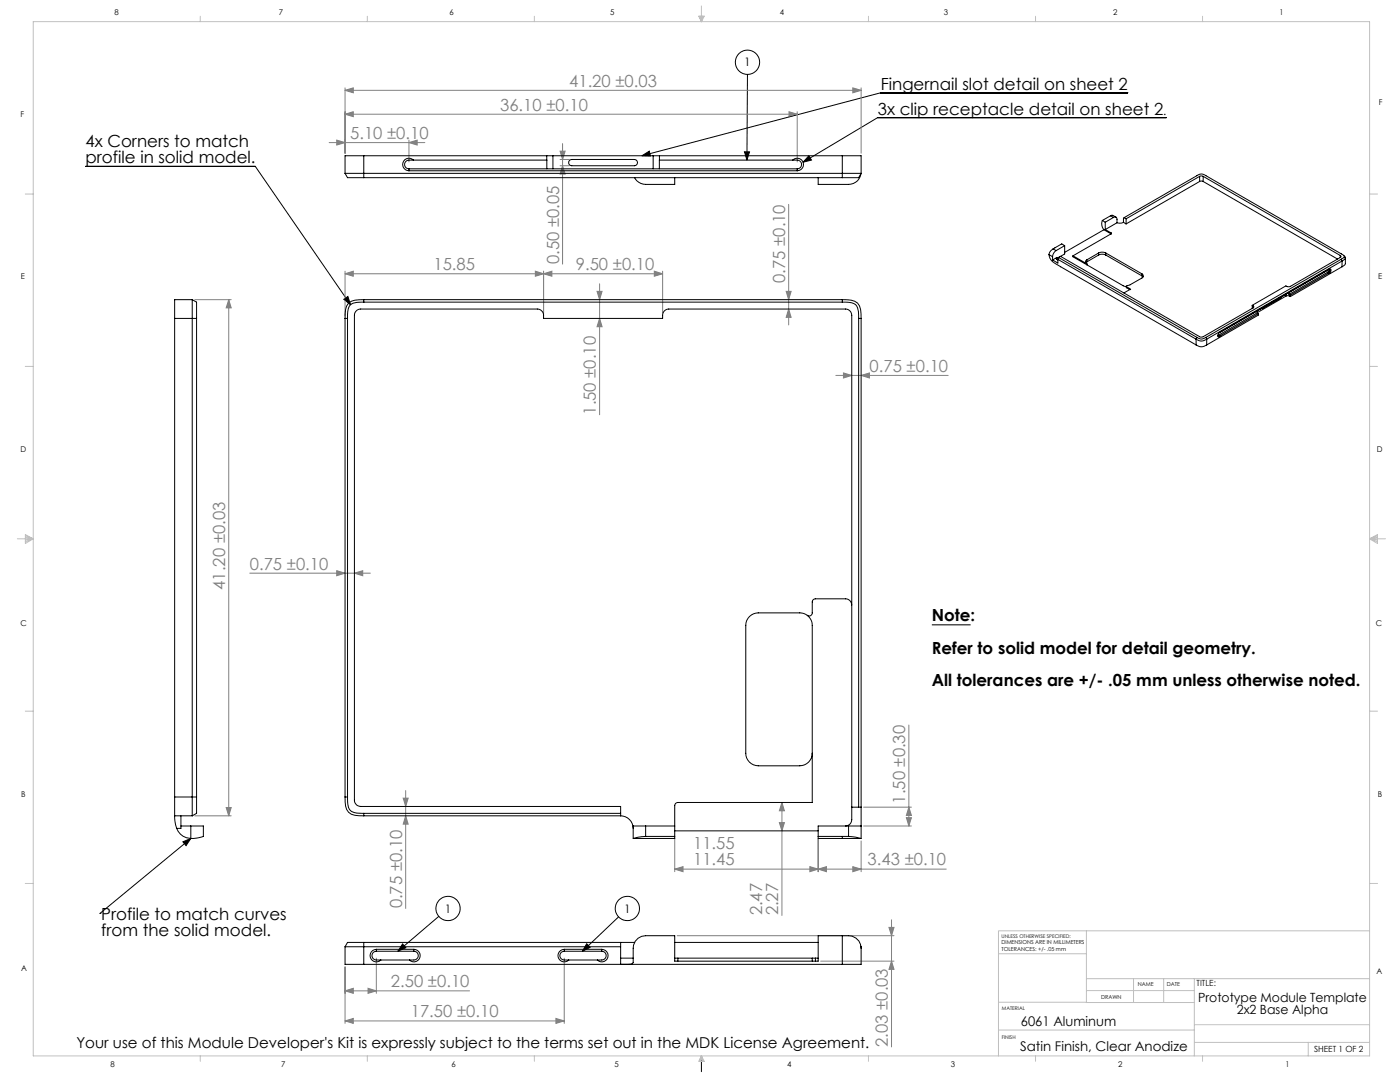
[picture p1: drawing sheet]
<svg xmlns="http://www.w3.org/2000/svg" width="559mm" height="432mm" viewBox="0 0 559 432" stroke-linecap="round" stroke-linejoin="round" font-family="sans-serif">
<g fill="none" stroke="#000" stroke-width=".4">
<path d="M298.3 29.7l-.2 34.2M450.1 37h-98.6l-95.3 25.2M465.6 46.9h-115.3l-29.8 17.8M34.1 66.4h67.8l38 55.2M256.2 62.2l3-1.9 .4 2zM297.1 60.6h2.1l-1.1 3.3zM322.9 62.2l1 1.7-3.4 .8zM137.2 119.5l1.7-1.2 1 3.3zM371.9 249.4h15.5M73 336l3.2-1.4-1.9 2.9zM76.2 334.6l-36.3 29.9M39.9 364.5h.1"/>
<path d="M160.7 376.7l1.3 1.5-3.2 1.4zM175.2 365.7l-16.4 13.9M234.2 376.6l1.3 1.5-3 1.5zM246.9 365.9l-14.4 13.7M280 421.4v6.3"/>
<circle cx="298.4" cy="24.9" r="4.8"/>
<circle cx="178.8" cy="362.5" r="4.8"/>
<circle cx="250.4" cy="362.5" r="4.8"/>
</g>
<g fill="none" stroke="#808080" stroke-width=".4">
<path d="M137.7 36.1l3.3-1v1.9zM137.7 35.1v26M137.7 36.1h206M340.4 35.1l3.3 1-3.3 .9zM343.7 35.1v26M131.4 56.9h38.2M134.4 55.9l3.3 1-3.3 1zM137.7 45.6l3.3-1v2zM137.7 45.6h180.5M163.2 56.9l3.3-1v2zM163.2 55.9v8.7M224.5 57.3v48.1"/>
<path d="M314.9 44.6l3.3 1-3.3 1zM318.2 44.6v20M223.6 60.3h2l-1.1 3.3zM223.6 63.6h3.6M223.6 66.1h3.6M224.5 66.1l1.1 3.4h-2zM314.8 81.6v48.1M77.8 119.6h14.5M91.3 119.6l1 3.3h-2zM91.3 119.6v206M137.7 109.3l3.3-1.1v2zM137.7 109.3h126.8"/>
<path d="M137.7 108.2v17.9M213.7 108.2l3.3 1.1-3.3 .9zM217 109.3l3.3-1.1v2zM217 108.2v17.9M238.3 116.3h2l-1 3.3zM239.3 113.2v52.3M261.2 108.2l3.3 1.1-3.3 .9zM264.5 108.2v16.6M313.8 116.3h2l-1 3.3zM239.3 127.1l1 3.3h-2zM314.8 123.3l1 3.3h-2zM333.6 149.8h44.9"/>
<path d="M336.7 148.8l3.3 1-3.3 1zM343.7 149.8l3.3-1v2zM99.7 228.7h48.1M134.4 227.8l3.3 .9-3.3 1.1zM141.5 228.7l3.3-.9v2zM362.8 289.3v40.3M160.9 318.5h2l-1 3.3zM161.9 315.5v47M77.8 325.6h14.5M90.3 322.3h2l-1 3.3zM161.9 325.6l1 3.3h-2zM269.3 334.8v13.1"/>
<path d="M311.1 328.3h2l-1 3.3zM312.1 320.3l1 3.3h-2zM312.1 320.3v45M326.6 334.8v13.1M343.7 335.6v12.3M344.7 329.6h19.1M344.7 322.1h19.1M361.8 326.3h2l-1 3.3zM362.8 322.1l1 3.3h-2zM269.3 346.9l3.3-1v2zM269.3 346.9h108.4M323.3 345.9l3.3 1-3.3 1z"/>
<path d="M326.6 346.9l3.3-1v2zM340.4 345.9l3.3 1-3.3 1zM270.3 373.4h86.5M354.8 370.1h2l-1 3.3zM355.8 367.1v16.5M137.7 395.4l3.3-1v2zM137.7 385.9v22.5M137.7 395.4h49.7M146.9 394.4l3.3 1-3.3 1zM150.2 382.4v14M225.2 382.4v26M327.6 383.6h29.2"/>
<path d="M355.8 383.6v34.2M355.8 383.6l1 3.3h-2zM137.7 407.4l3.3-1v2zM137.7 407.4h87.5M221.9 406.4l3.3 1-3.3 1z"/>
</g>
<g fill="none" stroke="#c0c0c0" stroke-width=".4">
<path d="M13.3 8.6h533.4v412.8h-533.4zM79.9 6.5v2.1M146.6 6.5v2.1M213.3 6.5v2.1M278.9 6.5h2.2l-1.1 2.1zM279.1 6.5l.9 2.1M279.6 6.5l.4 2.1M280 2.4v6.2M280.3 6.5l-.3 2.1M280.6 6.5l-.6 2.1M346.6 6.5v2.1M413.3 6.5v2.1"/>
<path d="M480 6.5v2.1M10.1 77.4h3.2M546.7 77.4h3.1M10.1 146.2h3.2M546.7 146.2h3.1M6.9 215h6.4M10.1 213.4l3.2 1.6-3.2 1.9zM10.1 213.8l3.2 1.2M10.1 214.4l3.2 .6M13.3 215l-3.2 1.2M13.3 215l-3.2 .5M546.7 215h6.3"/>
<path d="M546.7 215l3.1 .5M546.7 215l3.1 1.2M549.8 213.8l-3.1 1.2 3.1-1.6v3.5l-3.1-1.9M549.8 214.4l-3.1 .6M10.1 283.8h3.2M546.7 283.8h3.1M10.1 352.6h3.2M546.7 352.6h3.1M433.6 371.5v28.6h43M546.7 371.5h-148.2v49.9M398.5 380.6h35.1M398.5 400h35.1"/>
<path d="M433.6 390.6h113.1M433.6 395.3h43.1M452.4 390.6v9.5M464.5 390.6v9.5M476.7 390.6v30.8M398.5 411.1h78.2M476.7 416h70M476.7 408.9h70M522.2 416v5.4M79.9 421.4v2.1M146.6 421.4v2.1M213.3 421.4v2.1"/>
<path d="M280 421.4l1.1 2.2h-2.2zM280 421.4l.6 2.2M280 421.4l-.9 2.2M280 421.4l-.4 2.2M280 421.4l.3 2.2M346.6 421.4v2.1M413.3 421.4v2.1M480 421.4v2.1"/>
</g>
<g fill="#000">
<path d="M322.9 62.2l1 1.7-3.4 .8zM297.1 60.6h2.1l-1.1 3.3zM160.7 376.7l1.3 1.5-3.2 1.4zM234.2 376.6l1.3 1.5-3 1.5z"/>
<path d="M137.2 119.5l1.7-1.2 1 3.3zM73 336l3.2-1.4-1.9 2.9zM256.2 62.2l3-1.9 .4 2z"/>
</g>
<g fill="#808080">
<path d="M261.2 108.2l3.3 1.1-3.3 .9zM217 109.3l3.3-1.1v2zM340.4 345.9l3.3 1-3.3 1zM326.6 346.9l3.3-1v2zM323.3 345.9l3.3 1-3.3 1zM269.3 346.9l3.3-1v2z"/>
<path d="M137.7 109.3l3.3-1.1v2zM213.7 108.2l3.3 1.1-3.3 .9zM137.7 36.1l3.3-1v1.9zM340.4 35.1l3.3 1-3.3 .9zM134.4 55.9l3.3 1-3.3 1zM163.2 56.9l3.3-1v2zM137.7 45.6l3.3-1v2zM314.9 44.6l3.3 1-3.3 1zM137.7 395.4l3.3-1v2zM146.9 394.4l3.3 1-3.3 1zM137.7 407.4l3.3-1v2zM221.9 406.4l3.3 1-3.3 1z"/>
<path d="M134.4 227.8l3.3 .9-3.3 1.1zM141.5 228.7l3.3-.9v2z"/>
<path d="M355.8 383.6l1 3.3h-2zM354.8 370.1h2l-1 3.3z"/>
<path d="M311.1 328.3h2l-1 3.3zM312.1 320.3l1 3.3h-2z"/>
<path d="M239.3 127.1l1 3.3h-2zM238.3 116.3h2l-1 3.3zM314.8 123.3l1 3.3h-2zM313.8 116.3h2l-1 3.3z"/>
<path d="M161.9 325.6l1 3.3h-2zM160.9 318.5h2l-1 3.3z"/>
<path d="M361.8 326.3h2l-1 3.3zM362.8 322.1l1 3.3h-2z"/>
<path d="M91.3 119.6l1 3.3h-2zM90.3 322.3h2l-1 3.3z"/>
<path d="M223.6 60.3h2l-1.1 3.3zM224.5 66.1l1.1 3.4h-2z"/>
<path d="M336.7 148.8l3.3 1-3.3 1zM343.7 149.8l3.3-1v2z"/>
</g>
<g fill="none" stroke="#000" stroke-width=".4">
<path d="M137.7 69.2h206M137.7 69.2l1 1.7h6.5M145.2 62.2h-7.5v7M145.2 62.2v8.7M145.2 62.2h73M145.2 70.9h191M163.2 67.4v.8M163.2 68.2h155M163.2 67.4h155M165 63.9h-.6a1.96 1.96 0 0 0-2.4 .6 1.96 1.96 0 0 0 .1 2.5l1.1 .4M165 63.9a2.5 2.5 0 0 0-4.1 .8 2.5 2.5 0 0 0 2.3 3.5M165 63.9h53.2"/>
<path d="M218.2 63.9h.1M218.2 62.2h2.5M218.2 62.2l.1 5.2M220.7 62.2h40M220.7 62.2v5.2M227.3 64l.9-.4h25a1.25 1.25 0 0 1 1.3 1.3 1.25 1.25 0 0 1-1.3 1.2h-25a1.26 1.26 0 0 1-1.2-.7 1.26 1.26 0 0 1 .3-1.4zM253.3 70.9a5.2 5.2 0 0 0 4.4 2.7h11.6v-2.7M260.7 62.2h2.5M260.7 62.2v5.2M263.2 63.9v3.5M263.2 62.2h73M263.2 63.9h53.2"/>
<path d="M263.2 62.2v1.7M316.4 63.9a2.5 2.5 0 0 1 4.1 .8 2.5 2.5 0 0 1-2.3 3.5M316.4 63.9h1.2a1.8 1.8 0 0 1 2.3 1.4 1.8 1.8 0 0 1-1.7 2.1M318.2 67.4v.8M336.2 62.2h7.5v7M336.2 62.2v8.7M343.6 69.5a4.9 4.9 0 0 1-4.9 4.1h-12.1v-2.7M343.7 69.2l-1 1.7h-6.5M478.8 70.4h1.4M478.8 72.4h1.4M478.8 70.4l-29.3 16.9M478.8 72.4l-29.3 17"/>
<path d="M478.8 70.4v2M480.2 70.4l54.8 31.6M480.2 72.4l53.7 31M480.2 70.4v2M420.3 99.3l-1.3 1.3-.3 1M420.3 99.3l1.2 .7M425 98v3.4l-3.1 1.7M425 98l-3.5 2M425 98l-1.2-.7-3.5 2M440 88l-.2 2 .8 1.7M440 88l1.1 .7M440.6 91.7l-15.6 9"/>
<path d="M440.6 91.7l2.8 1.6M441.1 91.6l2.3 1.3M441.1 88.7v2.9M443.3 86.1l1.1 .7M443.3 86.1l-3.3 1.9M443.4 92.9v.4M443.4 93.3l-15.1 8.8M443.4 93.3h.1M444.1 86l-.8 .1M444.1 85.9l1.4 .8M444.4 86.8a.85 .85 0 0 1 1-.1 .85 .85 0 0 1 .4 .9v1.3M444.4 86.8l-3.3 1.9"/>
<path d="M445.8 88.9l-4.7 2.7M448.4 88.7l-1.4 .4-1.2-.2M448.4 88.7l1.1 .7M448.7 86.9l29.4-17a2.64 2.64 0 0 1 3.3 .2l54.2 31.3a.92 .92 0 0 1 .9 .9 .92 .92 0 0 1-.8 1l-.3 .1M448.7 86.9l.8 .4M448.7 86.9l-.3 .4v1.4M449.5 87.3v2.1M76.7 119.6v206M76.7 119.6h-7v7.5M76.7 119.6l1.8 1v6.5M145.2 119.6a8.5 8.5 0 0 0-6.1 1.4 8.4 8.4 0 0 0-1.4 6.1M145.2 119.6v1"/>
<path d="M145.2 119.6h191M336.2 119.6a8.5 8.5 0 0 1 6.1 1.4 8.4 8.4 0 0 1 1.4 6.1M336.2 119.6v1M418.7 101.6a5.4 5.4 0 0 0 3.8 4.3l54.9 31.8M418.7 101.6l1.4 .8M420.1 102.4v1.4M421.5 100a3.2 3.2 0 0 0-1.4 2.4M421.9 103.1l-.3 .2M421.9 102.7l-.3 .6 .6 .5M421.9 102.7l-1.8 1.1M421.9 102.7v.4M422.2 103.5l55.2 31.9"/>
<path d="M422.2 103.5v1.5l-2.1-1.2M422.5 102.8l.8-.5 55.8 32.2 1.1-.1 20-11.5M422.5 102.8l55.2 31.8M422.5 102.8l-.3 .7M428.3 102.1v.4l20.2 11.6 1 .3M428.3 102.1l5.5 3.2M433.8 103.7a.85 .85 0 0 0-.6 .8 .85 .85 0 0 0 .6 .8M433.8 104.5l-.4 .4M433.8 103.7v.8M433.8 105.3v.4M438.5 101a3.4 3.4 0 0 1 2.9 0M438.5 101.8a3.4 3.4 0 0 1 2.9 0"/>
<path d="M438.5 101l-4.7 2.7M438.5 101v.8M438.5 101.8l-4.7 2.7M441.4 101l14.4 8.3M441.4 101v.8M441.4 101.8l14.4 8.3M449.5 114.3l.2 .5M449.7 114.4l1.2 .8M449.7 114.8l1.2 .8M449.7 114.4v.4M450.9 115.2v.4M450.9 115.6h.1"/>
<path d="M450.9 115.6l-2.3 1.3M455.8 109.3a.89 .89 0 0 1 .6 .8 .89 .89 0 0 1-.6 .8l-4.8 2.8-1.3 .3v.4M455.8 110.1l.4 .4M455.8 109.3v.8M510.9 118.8l.2 .1M511.1 118.9l-7.1 4.1M511.5 118.5l-.4 .4M513.3 118.2h1.4M513.3 118.2l-11.4 6.5M513.3 117.4v.8M514.5 117.5l.2 .1M514.5 116.7v.8"/>
<path d="M514.7 117.6v.6M514.7 117.6l.3 .2M514.7 118.2l.3 .2M515 117.8v.6M530.1 109.1l-15.1 8.7M530.1 108.5l-15.6 9M530.1 108.5l.3 .2M530.4 108.7l-.3 .4M530.4 107.6l.1-.1a.65 .65 0 0 1 .4 .7 .65 .65 0 0 1-.5 .5M530.4 107.6l-43.7 25.2M530.5 107.5l-.4 1M530.6 107.4a.63 .63 0 0 1 .8 .4 .63 .63 0 0 1-.4 .8l-.9 .5"/>
<path d="M530.6 107.4l-43.9 25.4M530.6 107.4l-.2 .2M535 102.8l-20 11.5-.9 .1-.8-.3-13.5 7.7M535 102a.42 .42 0 0 1 .3 .4 .42 .42 0 0 1-.3 .4M535 102v.8M535.4 103.4l-54 31.2M535.4 103.4l.3 .8M535.7 104.2l-54.1 31.2M535.7 104.2v2.3M535.7 106.5l-20.7 11.9M536.5 102.1l.4 .5a1.24 1.24 0 0 1-1.2 1.6M537 102.9l-.1 2.6-1.2 1"/>
<path d="M69.7 127.1h8.8M69.7 127.1v191M78.5 127.1v191M137.7 127.1h1M137.7 127.1v191M138.7 127.1v191M145.2 120.6h-1.9a3.9 3.9 0 0 0-4.6 4.4v2.1M145.2 120.6h191M336.2 120.6h2.1a3.9 3.9 0 0 1 4.4 4.6v1.9M342.7 127.1h1M342.7 127.1v195M343.7 127.1v207.5"/>
<path d="M477.4 135.4a3.4 3.4 0 0 0 4.2 0M477.4 137.7l.3 .1a3.3 3.3 0 0 0 3.9-.1M477.4 135.4v2.3M477.7 134.6a2.74 2.74 0 0 0 3.7 0M477.7 134.6l-.3 .8M481.4 134.6l.2 .8M481.6 135.4v2.3M486.1 133.8l.4 .2M486.2 133.8l-.1 .1M486.2 133.8l.3 .2M486.7 132.8a1.03 1.03 0 0 0-.3 1.7l.9-.7M487.3 133.8l-.8 .2"/>
<path d="M499.8 121.8l.4 .3M499.8 121.8v1.2M500.2 122.1l.3 .2-.3 .6M500.2 122.1v.8M501.8 124.8l.5 .4M501.8 124.8l-15.6 9M501.8 124v.8M501.9 124.7l-.1 .1M501.9 124v.7M502.3 125.2l-15 8.6M502.3 125.2v.5l-20.7 12M503.7 122.9l.3 .1"/>
<path d="M503.8 122.9l.2 .1M322.2 245.6l-1.4-.8-1.6-.2h-16.6a5 5 0 0 0-4.9 5v51a5 5 0 0 0 4.9 5h16.6a5 5 0 0 0 5-5M322.2 245.6a5.1 5.1 0 0 1 2 4v70.7h-53.6a1.26 1.26 0 0 0-1.3 1.2v12.3M340 241.5a2.53 2.53 0 0 0-2.5-2.5h-12a1.26 1.26 0 0 0-1.3 1.2v4.4a1.21 1.21 0 0 1-.7 1.1 1.21 1.21 0 0 1-1.3-.1M69.7 318.1v7.5M69.7 318.1h8.8M78.5 318.1v6.5l-1.8 1M137.7 318.1a7 7 0 0 0 2.5 6.8l1.4 .5 3.6 .2M137.7 318.1h1M138.7 318.1v1.9a4.1 4.1 0 0 0 5.1 4.6h1.4M69.7 325.6l.1 2.1 .7 2.9M69.7 325.6h7"/>
<path d="M70.5 330.6a6.1 6.1 0 0 0 5.7 4M72.2 325.6v5h-1.7M72.2 329.6h4M76.2 329.6h5v4.2l-2.3 .6-2.7 .2M76.2 329.6v5M145.2 324.6v1M145.2 324.6h102.5M145.2 325.6h102.5M247.7 325.6v-3.8h-103.7a2.53 2.53 0 0 1-2.5-2.5v-193.5a2.53 2.53 0 0 1 2.5-2.5h70.5a2.81 2.81 0 0 1 2.5 3.8h47.5a2.81 2.81 0 0 1 2.4-3.8h70.6a2.53 2.53 0 0 1 2.5 2.5v201.3a2.53 2.53 0 0 1-2.5 2.5M247.7 325.6a5.1 5.1 0 0 1 5 5M257.7 333.8l-4.9 .8M257.7 329.6h-5v5"/>
<path d="M257.7 333.8h11.6M257.7 329.6h11.6M257.7 329.6v4.2M269.3 333.8v.8h-16.5M269.3 331.6h57.3M326.6 333.8v.8h9.6M326.6 333.8h12.1M336.2 333.8v.8M338.7 333.8l4.9 .8h-7.4M338.7 329.6h5M338.7 329.6h-12.1v4.2M338.7 329.6v4.2"/>
<path d="M340 322.1h3.7M137.7 377.8h110M137.7 377.8v7h7.5M145.2 376.1h-6.5l-1 1.7M145.2 376.1v8.7M145.2 376.1h108.1M150.2 378.8a2.51 2.51 0 0 0-2.3 3.5 2.51 2.51 0 0 0 4.1 .8M150.2 379.6a1.8 1.8 0 0 0-1.7 2.1 1.8 1.8 0 0 0 2.3 1.4h1.2M150.2 378.8v.8M150.2 378.8h15M150.2 379.6h15M165.2 379.6a1.77 1.77 0 0 1 1.7 2 1.77 1.77 0 0 1-2.2 1.5h-1.3"/>
<path d="M165.2 378.8a2.5 2.5 0 0 1 2.3 3.5 2.5 2.5 0 0 1-4.1 .8M165.2 378.8v.8M225.2 378.8a2.51 2.51 0 0 0-2.3 3.5 2.51 2.51 0 0 0 4.1 .8M225.2 379.6a1.8 1.8 0 0 0-1.7 2.1 1.8 1.8 0 0 0 2.3 1.4h1.2M225.2 378.8v.8M225.2 378.8h15M225.2 379.6h15M240.2 379.6a1.77 1.77 0 0 1 1.7 2 1.77 1.77 0 0 1-2.2 1.5h-1.3M240.2 378.8a2.5 2.5 0 0 1 2.3 3.5 2.5 2.5 0 0 1-4.1 .8M240.2 378.8v.8M247.7 376.1v8.7h4.1a1.46 1.46 0 0 0 .9-2.2v-1.1a10.6 10.6 0 0 1 .8-5.9l1.2-1.2 1.4-.7 1.6-.3h11.6v10.2h57.3v-10.2h12.1a5.4 5.4 0 0 1 5 6.9v4.5h-7.5M269.3 376.1h57.3"/>
<path d="M336.2 373.4v11.4M343.6 377.6l.1 .7M145.2 384.8h191M152 383.1h11.4M227 383.1h11.4M247.7 382.4h5M269.3 382.4h1.3M270.6 382.4v1.2M270.6 382.4h53.6M324.2 382.4h1.3M324.2 382.4v1.2M325.5 382.4h1.1"/>
<path d="M325.5 382.4v1.2"/>
</g>
<g font-size="6.7" fill="#808080">
<text x="227.2" y="34.6">41.20 ±0.03</text>
<text x="199.6" y="44.1">36.10 ±0.10</text>
<text x="139.8" y="55.4">5.10 ±0.10</text>
<text x="173" y="107.8">15.85</text>
<text x="223.1" y="105.4" transform="rotate(-90 223.1 105.4)">0.50 ±0.05</text>
<text x="229.8" y="107.8">9.50 ±0.10</text>
<text x="313.4" y="112.9" transform="rotate(-90 313.4 112.9)">0.75 ±0.10</text>
<text x="347.1" y="148.4">0.75 ±0.10</text>
<text x="237.9" y="165.5" transform="rotate(-90 237.9 165.5)">1.50 ±0.10</text>
<text x="99.7" y="227.3">0.75 ±0.10</text>
<text x="89.9" y="235.4" transform="rotate(-90 89.9 235.4)">41.20 ±0.03</text>
<text x="361.3" y="320.7" transform="rotate(-90 361.3 320.7)">1.50 ±0.30</text>
<text x="276.6" y="338.9">11.55</text>
<text x="276.6" y="345.4">11.45</text>
<text x="346.3" y="345.4">3.43 ±0.10</text>
<text x="160.5" y="362.5" transform="rotate(-90 160.5 362.5)">0.75 ±0.10</text>
<text x="304.2" y="365.3" transform="rotate(-90 304.2 365.3)">2.47</text>
<text x="310.7" y="365.3" transform="rotate(-90 310.7 365.3)">2.27</text>
<text x="156.1" y="394">2.50 ±0.10</text>
<text x="163.9" y="406">17.50 ±0.10</text>
<text x="354.4" y="417.8" transform="rotate(-90 354.4 417.8)">2.03 ±0.03</text>
</g>
<g font-size="6.7">
<text x="351.5" y="36.1">Fingernail slot detail on sheet 2</text>
<text x="350.4" y="45.8">3x clip receptacle detail on sheet 2</text>
<text x="34.2" y="58.5">4x Corners to match</text>
<text x="34.2" y="64.9">profile in solid model.</text>
<text x="371.9" y="247.9">Note:</text>
<text x="371.9" y="260.8">Refer to solid model for detail geometry.</text>
<text x="371.9" y="273.8">All tolerances are +/- .05 mm unless otherwise noted.</text>
<text x="40.4" y="367.1">Profile to match curves</text>
<text x="40.4" y="373.5">from the solid model.</text>
</g>
<text font-size="6" x="30.5" y="418.4">Your use of this Module Developer's Kit is expressly subject to the terms set out in the MDK License Agreement.</text>
<g font-size="5.3">
<text x="407.5" y="409.4">6061 Aluminum</text>
<text x="407.2" y="419.2">Satin Finish, Clear Anodize</text>
</g>
<g font-size="5.1">
<text x="478.2" y="399.7">Prototype Module Template</text>
<text x="493.7" y="404.5">2x2 Base Alpha</text>
</g>
<g font-size="4.7">
<text x="297.1" y="26.5">1</text>
<text x="464.3" y="45.8">.</text>
<text x="177.6" y="364.2">1</text>
<text x="249.1" y="364.2">1</text>
</g>
<g font-size="3.4">
<text x="477.6" y="393.6">TITLE:</text>
<text x="524.5" y="419.8">SHEET 1 OF 2</text>
</g>
<g font-size="3.2">
<text x="45.7" y="6.1">8</text>
<text x="111.3" y="6.1">7</text>
<text x="179.5" y="6.1">6</text>
<text x="243.5" y="6.1">5</text>
<text x="311.3" y="6">4</text>
<text x="376.8" y="6.1">3</text>
<text x="444.3" y="6.1">2</text>
<text x="510.7" y="6">1</text>
<text x="550.3" y="41.8">F</text>
<text x="8.2" y="46.6">F</text>
<text x="8.4" y="111.5">E</text>
<text x="550.1" y="111.2">E</text>
<text x="8.2" y="180.2">D</text>
<text x="549.6" y="180.4">D</text>
<text x="8.2" y="249.7">C</text>
<text x="549.2" y="249.9">C</text>
<text x="8.4" y="318">B</text>
<text x="550" y="318.2">B</text>
<text x="8.4" y="387.6">A</text>
<text x="549.4" y="388.7">A</text>
<text x="44.1" y="425.8">8</text>
<text x="112.2" y="425.8">7</text>
<text x="180.2" y="425.8">6</text>
<text x="245.3" y="425.7">5</text>
<text x="314.1" y="425.7">4</text>
<text x="379.5" y="425.8">3</text>
<text x="446.4" y="425.8">2</text>
<text x="513.1" y="425.8">1</text>
</g>
<g font-size="2.2">
<text x="399.7" y="376.8">DIMENSIONS ARE IN MILLIMETERS</text>
<text x="399.7" y="379.4">TOLERANCES: +/- .05 mm</text>
<text x="454.1" y="393.6">NAME</text>
<text x="465.8" y="393.6">DATE</text>
<text x="439.5" y="398.6">DRAWN</text>
</g>
<g font-size="2">
<text x="399.7" y="374.2">UNLESS OTHERWISE SPECIFIED:</text>
<text x="399.9" y="403.2">MATERIAL</text>
<text x="399.8" y="414.7">FINISH</text>
</g>
</svg>
